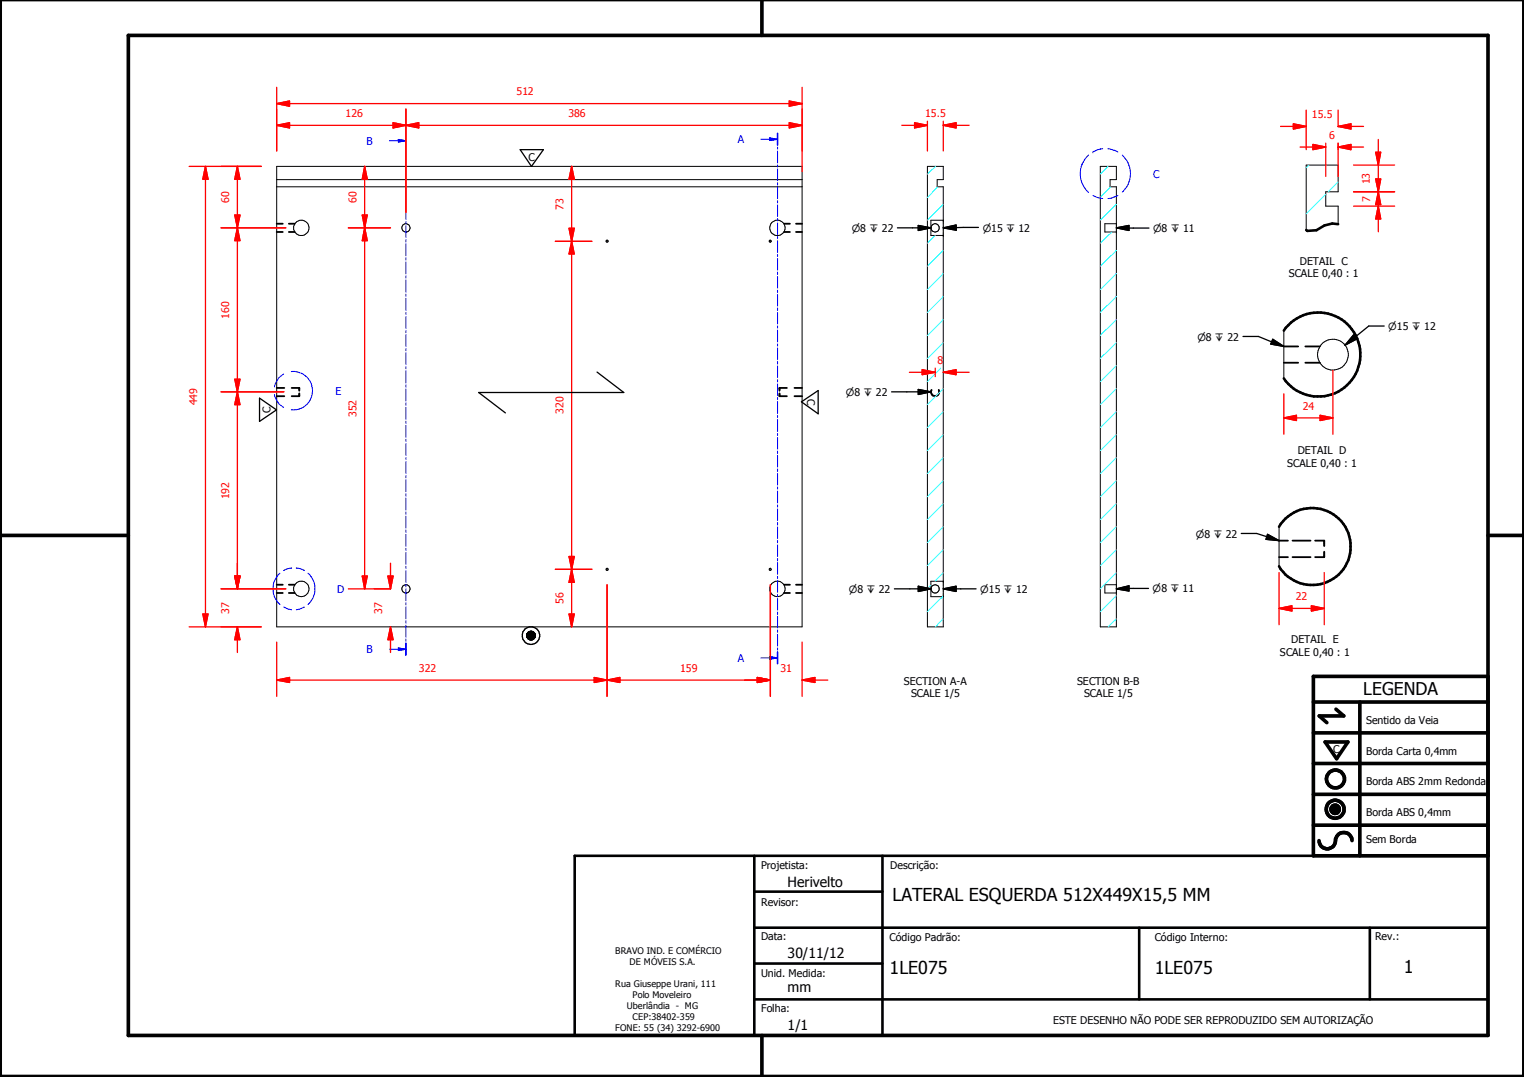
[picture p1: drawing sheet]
<svg xmlns="http://www.w3.org/2000/svg" width="297mm" height="210mm" viewBox="0 0 297 210" stroke-linecap="round" stroke-linejoin="round" font-family="sans-serif">
<g fill="none" stroke="#000" stroke-width=".19">
<path d="M53.9 36.4h102.4M53.9 35h102.4M53.9 32.4h102.4v89.8h-102.4zM180.8 32.4h3.1v2.6h-1.2v1.4h1.2v85.8h-3.1zM214.5 32.4h3.1v2.6h-1.2v1.4h1.2v85.8h-3.1zM118.2 46.8h.2v.4l-.3-.1zM150 46.8l.3 .1-.1 .3-.3-.1zM183.9 42.9h.1M183.9 45.9h.1M183.9 42.9h-2.5v3h2.5M217.6 45.2h.1M217.6 43.6h-2.3v1.6h2.3"/>
<path d="M260.8 43.7v-3.5h-2.4v-2.8h2.4v-5.2h-6.2v12.6M250.2 64.4v9.3M118.2 110.8h.2v.3h-.3zM150 110.8l.3 .1v.2h-.4zM150.2 111.1v.1M183.9 113.3h.1M183.9 113.3h-2.5v3h2.5M217.6 114h-2.3v1.6h2.3M249.3 102.7v7.7M102.7 123.7v.3zM102.7 123.8v.2zM102.7 123.5l.1-.1-.1 .8z"/>
<path d="M102.7 123.5v.7zM102.7 123.5v.6zM102.7 123.6v.5zM102.7 123.6v.4zM102.8 123.4v.9zM102.8 123.4v1zM102.9 123.3v1.2zM102.9 123.2v1.3zM103 123.2v1.3zM103.1 123.1v1.5zM103.2 123.1v1.5zM103.2 123.1h.1l-.1 1.6z"/>
<path d="M103.2 123.1v1.6zM103.3 123.1v1.6zM103.3 123.1v1.6h-.1zM103.4 123v1.7zM103.4 123l-.1 1.7zM103.5 123v1.7zM103.5 123l-.1 1.7zM103.6 123l-.1 1.7zM103.6 123v1.7zM103.7 123.1l-.1 1.6zM103.7 123.1v1.6zM103.8 123.1l-.1 1.6z"/>
<path d="M103.8 123.1v1.6zM103.8 123.1v1.5zM103.9 123.1l-.1 1.5zM103.9 123.1v1.5zM104 123.2l-.1 1.4zM104 123.2v1.3zM104.1 123.2l-.1 1.3zM104.1 123.2v1.3zM104.1 123.3v1.2zM104.2 123.4l-.1 1.1zM104.2 123.4v1zM104.2 123.4v.9z"/>
<path d="M104.3 123.5l-.1 .8zM104.3 123.5v.7zM104.3 123.6v.6zM104.3 123.6v.5zM104.3 123.7v.4zM104.3 123.7v.3zM104.3 123.8v.2zM259.4 157.6l1.6 .1zM259.4 157.7l1.6 .1zM259.4 157.8l1.6 .1zM259.4 157.9h1.6v.1zM259.4 157.9l1.6 .1h-1.5z"/>
<path d="M259.4 157.6h1.6zM259.5 158h1.5zM259.5 158l1.4 .1zM259.5 157.5l1.5 .1zM259.5 158.1h1.4zM259.5 157.4l1.5 .1zM259.5 158.1l1.4 .1zM259.5 157.3l1.4 .1zM259.6 158.2h1.3zM259.6 158.2h1.2zM259.6 157.2l1.3 .1zM259.6 158.2l1.2 .1z"/>
<path d="M259.6 157.2h1.3zM259.7 158.3h1.1zM259.7 158.3l1 .1zM259.7 157.1l1.1 .1zM259.7 157.1h1.1zM259.8 158.4h.9zM259.8 158.4h.8zM259.8 157.1h1zM259.8 157.1h.9zM259.8 158.4l.8 .1zM259.8 157l.9 .1zM259.8 157h.8z"/>
<path d="M259.9 158.5h.7zM259.9 158.5h.6zM259.9 157h.7zM260 158.5h.5zM260 158.5h.4zM260 157h.6zM260.1 158.5h.3zM260.1 158.5h.2zM260.1 156.9l.4 .1zM260.1 156.9h.3zM260.1 156.9h.2z"/>
<circle cx="58.7" cy="44.4" r="1.51"/>
<circle cx="79.1" cy="44.4" r=".8"/>
<circle cx="151.5" cy="44.4" r="1.5"/>
<circle cx="182.3" cy="44.4" r=".81"/>
<circle cx="259.8" cy="69.1" r="2.99"/>
<circle cx="58.7" cy="114.8" r="1.51"/>
<circle cx="79.1" cy="114.8" r=".81"/>
<circle cx="151.5" cy="114.8" r="1.51"/>
<circle cx="182.3" cy="114.8" r=".81"/>
</g>
<g fill="none" stroke="#000" stroke-width=".35">
<path d="M53.9 45.2h1.2M53.9 43.6h1.2M56.3 45.2h1.1M56.3 43.6h1.1M152.8 45.2h1.2M152.8 43.6h1.2M155.1 45.2h1.2M155.1 43.6h1.2M53.9 77.2h1.5M53.9 75.6h1.5M56.9 75.6h1.4v.6M58.3 76.7v.5h-1.4"/>
<path d="M151.9 76.7v.5h1.5M153.4 75.6h-1.5v.6M154.9 77.2h1.4M154.9 75.6h1.4M181.6 76a.81 .81 0 0 0 .7 1.2 .81 .81 0 0 0 .7-1.2M250.2 70.7h2.8M250.2 67.5h2.8M254.4 70.7h2.9M254.4 67.5h2.9M53.9 115.6h1.2M53.9 114h1.2M56.3 115.6h1.1"/>
<path d="M56.3 114h1.1M152.8 115.6h1.2M152.8 114h1.2M155.1 115.6h1.2M155.1 114h1.2M249.3 108.6h1.7M249.3 105.4h1.7M251.9 108.6h3.5M251.9 105.4h3.5M256.3 105.4h1.8v1M258.1 107.5v1.1h-1.8"/>
</g>
<path d="M260.8 43.7l-1.1-.1-1.6 .3-1.5 1-1.8 .1-.2-.2M250.2 64.4a8.2 8.2 0 0 1 12.2-1.4 8.2 8.2 0 0 1 0 12.2 8.2 8.2 0 0 1-12.2-1.5M249.3 102.7a7.5 7.5 0 0 1 11.3-1.9 7.5 7.5 0 0 1 0 11.4 7.5 7.5 0 0 1-11.3-1.8M112 166.8h178v35h-178zM147 173.8h25M147 166.8v35M172 166.8v35M147 194.8h143M147 180.8h143M147 187.8h25M222 180.8v14M267 180.8v14" fill="none" stroke="#000" stroke-width=".51"/>
<g fill="#000">
<path d="M102.7 123.6v.4zM102.7 123.7v.3zM102.7 123.8v.2zM102.7 123.5l.1-.1-.1 .8zM102.7 123.5v.7zM102.7 123.5v.6zM102.7 123.6v.5zM102.8 123.4v.9zM102.8 123.4v1zM102.9 123.2v1.3zM102.9 123.3v1.2zM103 123.2v1.3z"/>
<path d="M103.1 123.1v1.5zM103.2 123.1v1.5zM103.2 123.1h.1l-.1 1.6zM103.2 123.1v1.6zM103.3 123.1v1.6zM103.3 123.1v1.6h-.1zM103.4 123v1.7zM103.4 123l-.1 1.7zM103.5 123v1.7zM103.5 123l-.1 1.7zM103.6 123l-.1 1.7zM103.6 123v1.7z"/>
<path d="M103.7 123.1l-.1 1.6zM103.7 123.1v1.6zM103.8 123.1l-.1 1.6zM103.8 123.1v1.6zM103.8 123.1v1.5zM103.9 123.1l-.1 1.5zM103.9 123.1v1.5zM104 123.2l-.1 1.4zM104 123.2v1.3zM104.1 123.2l-.1 1.3zM104.1 123.2v1.3zM104.1 123.3v1.2z"/>
<path d="M104.2 123.4l-.1 1.1zM104.2 123.4v1zM104.2 123.4v.9zM104.3 123.5l-.1 .8zM104.3 123.5v.7zM104.3 123.6v.6zM104.3 123.6v.5zM104.3 123.7v.4zM104.3 123.7v.3zM104.3 123.8v.2zM259.4 157.6h1.6zM259.5 157.5l1.5 .1z"/>
<path d="M259.5 157.4l1.5 .1zM259.5 157.3l1.4 .1zM259.6 157.2l1.3 .1zM259.6 157.2h1.3zM259.7 157.1l1.1 .1zM259.7 157.1h1.1zM259.8 157.1h1zM259.8 157.1h.9zM259.8 157l.9 .1zM259.8 157h.8zM259.9 157h.7zM260 157h.6z"/>
<path d="M260.1 156.9l.4 .1zM260.1 156.9h.3zM260.1 156.9h.2zM260.1 158.5h.2zM260 158.5h.4zM260.1 158.5h.3zM259.9 158.5h.6zM260 158.5h.5zM259.8 158.4l.8 .1zM259.9 158.5h.7zM259.8 158.4h.8zM259.7 158.3l1 .1z"/>
<path d="M259.8 158.4h.9zM259.6 158.2l1.2 .1zM259.7 158.3h1.1zM259.6 158.2h1.2zM259.5 158.1l1.4 .1zM259.6 158.2h1.3zM259.5 158l1.4 .1zM259.5 158.1h1.4zM259.4 157.9l1.6 .1h-1.5zM259.5 158h1.5zM259.4 157.6l1.6 .1zM259.4 157.7l1.6 .1z"/>
<path d="M259.4 157.8l1.6 .1zM259.4 157.9h1.6v.1z"/>
</g>
<g fill="none" stroke="#000" stroke-width=".71">
<path d="M148.5 0v6.9M297 -.1v209.9h-297v-209.9M25 6.9h265v194.9h-265zM0 104.4h25M290 104.4h7M256 136.8h34M260.4 138.2l1.5 1.3h-4.8l1.5 1.3M265 136.8v30M290 131.8h-34v35h34M256 154.8h34M256 148.8h34M256 142.8h34"/>
<path d="M258.3 144.6h4.4l-2.2 3.3zM256 160.8h34M257.1 163.8a1.62 1.62 0 0 0 1.8 1.6 1.62 1.62 0 0 0 1.4-1.9 1.63 1.63 0 0 1 1.7-1.2 1.63 1.63 0 0 1 1.5 1.5M148.5 201.8v8"/>
<circle cx="260.2" cy="157.7" r="1.76"/>
<circle cx="260.2" cy="157.7" r=".82"/>
<circle cx="260.3" cy="151.8" r="1.76"/>
</g>
<g fill="none" stroke="#00f" stroke-width=".19">
<path d="M150 27.1h1.5M151.5 26v2.3M151.5 28.7v.4M151.5 29.5v2.2M151.5 32.1v.5M151.5 32.9v2.3M151.5 35.6v.5M151.5 36.4v2.3M151.5 39.1v.4M151.5 39.9v2.3M151.5 42.6v.5M151.5 43.4v2.3"/>
<path d="M151.5 46.1v.4M151.5 46.9v2.3M151.5 49.6v.4M151.5 50.4v2.3M151.5 53v.5M151.5 53.9v2.3M151.5 56.6v.4M151.5 57.4v2.2M151.5 60v.5M151.5 60.9v2.2M151.5 63.5v.5M151.5 64.3v2.3"/>
<path d="M151.5 67v.4M151.5 67.8v2.3M151.5 70.5v.5M151.5 71.3v2.3M151.5 74v.4M151.5 74.8v2.3M151.5 77.5v.4M151.5 78.3v2.3M151.5 80.9v.5M151.5 81.8v2.3M151.5 84.5v.4M151.5 85.3v2.2"/>
<path d="M151.5 87.9v.5M151.5 88.7v2.3M151.5 91.4v.5M151.5 92.2v2.3M151.5 94.9v.4M151.5 95.7v2.3M151.5 98.4v.4M151.5 99.2v2.3M151.5 101.9v.4M151.5 102.7v2.3M151.5 105.4v.4M151.5 106.2v2.3"/>
<path d="M151.5 108.8v.5M151.5 109.6v2.3M151.5 112.3v.5M151.5 113.2v2.2M151.5 115.8v.4M151.5 116.6v2.3M151.5 119.3v.5M151.5 120.1v2.3M151.5 122.8v.4M151.5 123.6v2.3M151.5 126.3v.4M151.5 127.1v2.3"/>
</g>
<path d="M151.5 26v2.3M151.5 127.1v2.3" fill="none" stroke="#00f" stroke-width=".3"/>
<path d="M150 26.9l1.5 .2-1.5 .3z" fill="#00f"/>
<path d="M148.3 27.1h1.7M150 26.9l1.5 .2-1.5 .3zM150 128.2h1.5" fill="none" stroke="#00f" stroke-width=".19"/>
<path d="M150 128l1.5 .2-1.5 .3z" fill="#00f"/>
<g fill="none" stroke="#00f" stroke-width=".19">
<path d="M77.6 27.4h1.5M79.1 26.3v2.3M79.1 29v.5M79.1 29.8v2.4M79.1 32.5v.5M79.1 33.4v2.3M79.1 36.1v.4M79.1 36.9v2.3M79.1 39.6v.4M79.1 40.4v2.4M79.1 43.2v.4M79.1 44v2.3"/>
<path d="M79.1 46.7v.5M79.1 47.5v2.4M79.1 50.2v.5M79.1 51.1v2.3M79.1 53.8v.4M79.1 54.6v2.3M79.1 57.3v.4M79.1 58.1v2.4M79.1 60.9v.4M79.1 61.7v2.3M79.1 64.4v.5M79.1 65.2v2.4"/>
<path d="M79.1 67.9v.5M79.1 68.7v2.4M79.1 71.5v.4M79.1 72.3v2.3M79.1 75v.4M79.1 75.8v2.3M79.1 78.5v.5M79.1 79.4v2.3M79.1 82.1v.4M79.1 82.9v2.3M79.1 85.6v.5M79.1 86.4v2.4"/>
<path d="M79.1 89.2v.4M79.1 90v2.3M79.1 92.7v.4M79.1 93.5v2.3M79.1 96.2v.5M79.1 97.1v2.3M79.1 99.8v.4M79.1 100.6v2.3M79.1 103.3v.5M79.1 104.1v2.4M79.1 106.8v.5M79.1 107.7v2.3"/>
<path d="M79.1 110.4v.4M79.1 111.2v2.3M79.1 113.9v.5M79.1 114.8v2.3M79.1 117.5v.4M79.1 118.3v2.3M79.1 121v.5M79.1 121.8v2.4M79.1 124.5v.5M79.1 125.3v2.4M148.3 128.2h1.7M150 128l1.5 .2-1.5 .3z"/>
</g>
<g fill="none" stroke="#0ff" stroke-width=".19">
<path d="M182.3 32.4l-1.5 1.6M182.8 36.4l-2 2.1M183.9 39.8l-3.1 3.1M182.3 45.9l-1.5 1.5M183.9 57.8l-3.1 3.1M183.9 53.3l-3.1 3.1M183.9 48.8l-3.1 3.1M181.9 68.7l-1.1 1.1M183.3 71.8l-2.5 2.6M183.9 75.7l-3.1 3.1M183.9 62.3l-3.1 3.1M183.9 66.8l-1.9 1.8"/>
<path d="M183.9 98.2l-3.1 3.1M183.9 93.7l-3.1 3.1M183.9 89.2l-3.1 3.1M183.9 84.7l-3.1 3.1M183.9 80.2l-3.1 3.1M181.4 114l-.6 .8M183.7 116.3l-2.9 2.9M183.9 111.6l-1.7 1.7M183.9 107.1l-3.1 3.1M183.9 102.7l-3.1 3M183.9 120.6l-1.6 1.6"/>
</g>
<path d="M79.1 26.3v2.3M79.1 125.3v2.4" fill="none" stroke="#00f" stroke-width=".3"/>
<path d="M77.6 27.2l1.5 .2-1.5 .3z" fill="#00f"/>
<path d="M75.9 27.4h1.7M77.6 27.2l1.5 .2-1.5 .3zM77.6 126.5h1.5" fill="none" stroke="#00f" stroke-width=".19"/>
<path d="M77.6 126.3l1.5 .2-1.5 .3z" fill="#00f"/>
<g fill="none" stroke="#00f" stroke-width=".19">
<path d="M212.2 30.2a4.9 4.9 0 0 0 0 7.3M213 29.6h.1M213 38.1l1 .4 .9 .2M214.9 29l-.9 .2-1 .4M215.9 29l1.3 .3 .7 .3M217.9 38.1l-1.3 .5-.7 .1M218.7 30.2a4.9 4.9 0 0 1 0 7.3M53.5 76.9v.2a4.1 4.1 0 0 0 1.8 2.3M55.3 72.9a3.7 3.7 0 0 0-1.8 2.5M56.8 72.4a3.7 3.7 0 0 1 4.1 3.8 3.7 3.7 0 0 1-4.1 3.7M54.6 111.7a4.1 4.1 0 0 0 0 6.1M55.3 118.3l1.6 .5"/>
<path d="M56.9 110.7l-1.1 .2-.5 .3M57.7 110.7l1.1 .2 .5 .3M59.3 118.3l-1.6 .5M60 111.7a4 4 0 0 1 0 6.1M75.9 126.5h1.7M77.6 126.3l1.5 .2-1.5 .3z"/>
</g>
<g fill="none" stroke="#0ff" stroke-width=".19">
<path d="M216 32.4l-1.5 1.6M216.5 36.4l-2 2.1M217.6 39.8l-3.1 3.1M255.1 32.2l-.5 .5M258.4 37.9l-3.8 3.8M260.8 35.5l-1.9 1.9M216.7 45.2l-2.2 2.2M217.6 57.8l-3.1 3.1M217.6 53.3l-3.1 3.1M217.6 48.8l-3.1 3.1M217.6 75.7l-3.1 3.1M217.6 71.2l-3.1 3.2"/>
<path d="M217.6 66.8l-3.1 3M217.6 62.3l-3.1 3.1M217.6 98.2l-3.1 3.1M217.6 93.7l-3.1 3.1M217.6 89.2l-3.1 3.1M217.6 84.7l-3.1 3.1M217.6 80.2l-3.1 3.1M217.6 116.1l-3.1 3.1M217.6 111.6l-3.1 3.2M217.6 107.1l-3.1 3.1M217.6 102.7l-3.1 3M217.6 120.6l-1.6 1.6"/>
</g>
<path d="M174.9 44.4h6.5M179 43.9l2.4 .5-2.4 .5zM183.9 44.4l2.4-.5 .1 1zM190.7 44.3l-6.8 .1M173.8 76.4h7.6M179 75.9l2.4 .5-2.4 .5zM174.3 114.8h7.1M179 114.3l2.4 .5-2.4 .5zM183.9 114.8l2.4-.5v1zM183.9 114.8h6.3" fill="none" stroke="#000" stroke-width=".25"/>
<path d="M179 43.9l2.4 .5-2.4 .5zM183.9 44.4l2.4-.5 .1 1zM179 75.9l2.4 .5-2.4 .5zM179 114.3l2.4 .5-2.4 .5zM183.9 114.8l2.4-.5v1z" fill="#000"/>
<path d="M179.7 72.6h2.6" fill="none" stroke="#f00" stroke-width=".25"/>
<path d="M179.7 72.1l2.6 .5-2.6 .4z" fill="#f00"/>
<path d="M179.7 72.1l2.6 .5-2.6 .4zM183.9 72.6h2.4" fill="none" stroke="#f00" stroke-width=".25"/>
<path d="M183.9 72.6l2.4-.5v.9z" fill="#f00"/>
<path d="M183.9 24.4h2.4M177.2 72.6h2.5M182.3 71.8v1.6M183.9 72.6l2.4-.5v.9zM186.3 72.6h2.6" fill="none" stroke="#f00" stroke-width=".25"/>
<path d="M217.6 44.4l2.4-.5v1zM217.6 44.4h6.3M217.6 114.8l2.4-.6v1zM223.9 114.7l-6.3 .1" fill="none" stroke="#000" stroke-width=".25"/>
<path d="M217.6 44.4l2.4-.5v1zM217.6 114.8l2.4-.6v1z" fill="#000"/>
<path d="M183.9 24.4l2.4-.5v1z" fill="#f00"/>
<path d="M178.3 24.4h2.5M183.9 24.4l2.4-.5v1z" fill="none" stroke="#f00" stroke-width=".25"/>
<path d="M178.3 23.9l2.5 .5-2.5 .5z" fill="#f00"/>
<path d="M175.8 24.4h2.5M178.3 23.9l2.5 .5-2.5 .5zM180.8 23.6v5.8M183.9 23.6v5.8M186.3 24.4h2.6M260.8 24.6h2.5" fill="none" stroke="#f00" stroke-width=".25"/>
<path d="M260.8 24.6l2.5-.5v1z" fill="#f00"/>
<path d="M252.1 24.6h2.5M260.8 24.6l2.5-.5v1z" fill="none" stroke="#f00" stroke-width=".25"/>
<path d="M252.1 24.1l2.5 .5-2.5 .5z" fill="#f00"/>
<path d="M249.6 24.6h2.5M252.1 24.1l2.5 .5-2.5 .5zM254.6 21.5v7.7M255.9 28.7h2.5M260.8 21.5v3.2M260.8 27.9v1.3M263.3 24.6h2.5" fill="none" stroke="#f00" stroke-width=".25"/>
<path d="M255.9 28.2l2.5 .5-2.5 .5z" fill="#f00"/>
<path d="M255.9 28.2l2.5 .5-2.5 .5zM260.8 28.7h2.5" fill="none" stroke="#f00" stroke-width=".25"/>
<path d="M260.8 28.7l2.5-.5v1z" fill="#f00"/>
<path d="M253.4 28.7h2.5M258.4 27.9v6.5M260.8 28.7l2.5-.5v1zM260.8 27.9v6.5M263.3 28.7h2.5M268.6 37.4v2.5" fill="none" stroke="#f00" stroke-width=".25"/>
<path d="M268.6 37.4l.5 2.5h-1z" fill="#f00"/>
<path d="M268.6 37.4l.5 2.5h-1zM268.6 29.7v2.5" fill="none" stroke="#f00" stroke-width=".25"/>
<path d="M268.1 29.7h1l-.5 2.5z" fill="#f00"/>
<path d="M263.8 32.2h8M263.8 37.4h8M268.1 29.7h1l-.5 2.5zM268.6 27.2v2.5M268.6 34.9v2.5M268.6 39.9v2.5" fill="none" stroke="#f00" stroke-width=".25"/>
<path d="M268.1 34.9h1l-.5 2.5z" fill="#f00"/>
<path d="M268.1 34.9h1l-.5 2.5zM268.6 40.2v2.5" fill="none" stroke="#f00" stroke-width=".25"/>
<path d="M268.6 40.2l.5 2.5h-1z" fill="#f00"/>
<path d="M53.9 24.4h2.5M263.8 37.4h8M268.6 32.4v2.5M263.8 40.2h8M268.6 40.2l.5 2.5h-1zM268.6 42.7v2.5" fill="none" stroke="#f00" stroke-width=".25"/>
<path d="M53.9 24.4l2.5-.5v1z" fill="#f00"/>
<path d="M53.9 24.4l2.5-.5v1zM76.6 24.4h2.5" fill="none" stroke="#f00" stroke-width=".25"/>
<path d="M76.6 23.9l2.5 .5-2.5 .5z" fill="#f00"/>
<path d="M53.9 21.3v8.1M56.4 24.4h20.2M76.6 23.9l2.5 .5-2.5 .5zM79.1 24.4h2.5M79.1 21.3v20.1" fill="none" stroke="#f00" stroke-width=".25"/>
<path d="M79.1 24.4l2.5-.5v1z" fill="#f00"/>
<path d="M79.1 24.4l2.5-.5v1zM153.8 24.4h2.5" fill="none" stroke="#f00" stroke-width=".25"/>
<path d="M153.8 23.9l2.5 .5-2.5 .5z" fill="#f00"/>
<path d="M53.9 20.2h2.5M79.1 21.3v20.1M81.6 24.4h72.2M153.8 23.9l2.5 .5-2.5 .5zM156.3 21.3v12.1" fill="none" stroke="#f00" stroke-width=".25"/>
<path d="M53.9 20.2l2.5-.5v1z" fill="#f00"/>
<path d="M53.9 20.2l2.5-.5v1zM153.8 20.2h2.5" fill="none" stroke="#f00" stroke-width=".25"/>
<path d="M153.8 19.7l2.5 .5-2.5 .5z" fill="#f00"/>
<path d="M53.9 17v12.4M153.8 19.7l2.5 .5-2.5 .5zM156.3 17v12.4M56.4 20.2h97.4M53.9 132.5h2.5" fill="none" stroke="#f00" stroke-width=".25"/>
<path d="M53.9 132.5l2.5-.5v1z" fill="#f00"/>
<path d="M53.9 132.5l2.5-.5v1zM115.8 132.5h2.5" fill="none" stroke="#f00" stroke-width=".25"/>
<path d="M115.8 132l2.5 .5-2.5 .5z" fill="#f00"/>
<path d="M118.3 114v21.7M53.9 125.1v10.6M56.4 132.5h59.4M115.8 132l2.5 .5-2.5 .5zM118.3 132.5h2.5" fill="none" stroke="#f00" stroke-width=".25"/>
<path d="M118.3 132.5l2.5-.5v1z" fill="#f00"/>
<path d="M118.3 132.5l2.5-.5v1zM147.6 132.5h2.6" fill="none" stroke="#f00" stroke-width=".25"/>
<path d="M147.6 132l2.6 .5-2.6 .5z" fill="#f00"/>
<path d="M118.3 114v21.7M150.2 114v21.7M120.8 132.5h29.4M147.6 132l2.6 .5-2.6 .5z" fill="none" stroke="#f00" stroke-width=".25"/>
<path d="M147.6 132l2.6 .5-2.6 .5z" fill="#f00"/>
<path d="M147.6 132l2.6 .5-2.6 .5zM156.3 132.5h2.5" fill="none" stroke="#f00" stroke-width=".25"/>
<path d="M156.3 132.5l2.5-.5v1z" fill="#f00"/>
<path d="M46.3 32.4v2.5M150.2 114v21.7M145.1 132.5h2.5M156.3 132.5l2.5-.5v1zM156.3 125.1v10.6M158.8 132.5h2.5" fill="none" stroke="#f00" stroke-width=".25"/>
<path d="M46.3 32.4l.5 2.5h-1z" fill="#f00"/>
<path d="M46.3 32.4l.5 2.5h-1zM46.3 41.9v2.5" fill="none" stroke="#f00" stroke-width=".25"/>
<path d="M45.8 41.9h1l-.5 2.5z" fill="#f00"/>
<path d="M43.1 32.4h7.8M46.3 34.9v7M43.1 44.4h12.6M45.8 41.9h1l-.5 2.5zM46.3 44.4v2.5" fill="none" stroke="#f00" stroke-width=".25"/>
<path d="M46.3 44.4l.5 2.5h-1z" fill="#f00"/>
<path d="M46.3 44.4l.5 2.5h-1zM46.3 73.9v2.5" fill="none" stroke="#f00" stroke-width=".25"/>
<path d="M45.8 73.9h1l-.5 2.5z" fill="#f00"/>
<path d="M43.1 44.4h12.6M46.3 46.9v27M43.1 76.4h12.2M45.8 73.9h1l-.5 2.5zM46.3 112.3v2.5" fill="none" stroke="#f00" stroke-width=".25"/>
<path d="M45.8 112.3h1l-.5 2.5z" fill="#f00"/>
<path d="M46.3 76.4v2.5M45.8 112.3h1l-.5 2.5z" fill="none" stroke="#f00" stroke-width=".25"/>
<path d="M46.3 76.4l.5 2.5h-1z" fill="#f00"/>
<path d="M43.1 76.4h12.2M46.3 76.4l.5 2.5h-1zM46.3 78.9v33.4M43.1 114.8h12.6M46.3 122.2v2.5" fill="none" stroke="#f00" stroke-width=".25"/>
<path d="M46.3 122.2l.5 2.5h-1z" fill="#f00"/>
<path d="M46.3 112.3v2.5M46.3 122.2l.5 2.5h-1z" fill="none" stroke="#f00" stroke-width=".25"/>
<path d="M45.8 112.3h1l-.5 2.5z" fill="#f00"/>
<path d="M40 32.4v2.5M43.1 114.8h12.6M45.8 112.3h1l-.5 2.5zM46.3 109.8v2.5M43.1 122.2h7.8M46.3 124.7v2.5" fill="none" stroke="#f00" stroke-width=".25"/>
<path d="M40 32.4l.6 2.5h-1.1z" fill="#f00"/>
<path d="M40 32.4l.6 2.5h-1.1zM40 119.7v2.5" fill="none" stroke="#f00" stroke-width=".25"/>
<path d="M39.5 119.7h1.1l-.6 2.5z" fill="#f00"/>
<path d="M36.9 32.4h14M40 34.9v84.8M39.5 119.7h1.1l-.6 2.5zM36.9 122.2h14M76.1 122.2v2.5" fill="none" stroke="#f00" stroke-width=".25"/>
<path d="M76.1 122.2l.5 2.5h-1z" fill="#f00"/>
<path d="M76.1 112.3v2.5M76.1 122.2l.5 2.5h-1z" fill="none" stroke="#f00" stroke-width=".25"/>
<path d="M75.6 112.3h1l-.5 2.5z" fill="#f00"/>
<path d="M71.1 112.3v2.5M72.9 114.8h3.2M75.6 112.3h1l-.5 2.5zM76.1 109.8v2.5M76.1 124.7v2.5" fill="none" stroke="#f00" stroke-width=".25"/>
<path d="M70.6 112.3h1l-.5 2.5z" fill="#f00"/>
<path d="M71.1 44.4v2.5M70.6 112.3h1l-.5 2.5z" fill="none" stroke="#f00" stroke-width=".25"/>
<path d="M71.1 44.4l.5 2.5h-1z" fill="#f00"/>
<path d="M67.9 44.4h8.2M71.1 44.4l.5 2.5h-1zM71.1 41.9v2.5M71.1 46.9v65.4M67.9 114.8h8.2" fill="none" stroke="#f00" stroke-width=".25"/>
<path d="M70.6 41.9h1l-.5 2.5z" fill="#f00"/>
<path d="M71.1 32.4v2.5M70.6 41.9h1l-.5 2.5z" fill="none" stroke="#f00" stroke-width=".25"/>
<path d="M71.1 32.4l.5 2.5h-1z" fill="#f00"/>
<path d="M71.1 32.4l.5 2.5h-1zM71.1 34.9v7M67.9 44.4h8.2M111.4 119.7v2.5" fill="none" stroke="#f00" stroke-width=".25"/>
<path d="M110.9 119.7h1l-.5 2.5z" fill="#f00"/>
<path d="M110.9 119.7h1l-.5 2.5zM111.4 111v2.5" fill="none" stroke="#f00" stroke-width=".25"/>
<path d="M111.4 111l.5 2.5h-1z" fill="#f00"/>
<path d="M108.2 111h7.2M111.4 111l.5 2.5h-1zM111.4 108.5v2.5M111.4 113.5v6.2" fill="none" stroke="#f00" stroke-width=".25"/>
<path d="M110.9 108.5h1l-.5 2.5z" fill="#f00"/>
<path d="M111.4 47v2.5M110.9 108.5h1l-.5 2.5z" fill="none" stroke="#f00" stroke-width=".25"/>
<path d="M111.4 47l.5 2.5h-1z" fill="#f00"/>
<path d="M108.2 47h7.2M111.4 47l.5 2.5h-1zM111.4 44.5v2.5M111.4 49.5v59M108.2 111h7.2" fill="none" stroke="#f00" stroke-width=".25"/>
<path d="M110.9 44.5h1l-.5 2.5z" fill="#f00"/>
<path d="M111.4 32.4v2.5M110.9 44.5h1l-.5 2.5z" fill="none" stroke="#f00" stroke-width=".25"/>
<path d="M111.4 32.4l.5 2.5h-1z" fill="#f00"/>
<path d="M111.4 32.4l.5 2.5h-1zM111.4 34.9v9.6M108.2 47h7.2M250.2 81.4h2.5" fill="none" stroke="#f00" stroke-width=".25"/>
<g fill="none" stroke="#000" stroke-width=".25">
<path d="M101.4 29.2h4.5l-2.3 3.2zM50.6 77.6l3.3 2.3-3.3 2.2zM116.4 72.5l5.2 4h-28.3l5.2 4M156.2 78.3l3.3-2.2v4.5zM242.3 65.6h3l4.9 1.9M248.1 66.1l2.1 1.4-2.5-.4zM263.8 65.3l.6 .8-2.2 1.2zM269.8 63.5h-3l-4.6 3.8M241.9 104h3l4.4 1.4M247.1 104.1l2.2 1.3-2.5-.3z"/>
<circle cx="103.5" cy="123.9" r=".85"/>
<circle cx="103.5" cy="123.9" r="1.71"/>
</g>
<path d="M248.1 66.1l2.1 1.4-2.5-.4zM263.8 65.3l.6 .8-2.2 1.2zM247.1 104.1l2.2 1.3-2.5-.3z" fill="#000"/>
<path d="M250.2 81.4l2.5-.5v1.1z" fill="#f00"/>
<path d="M250.2 81.4l2.5-.5v1.1zM257.3 81.4h2.5" fill="none" stroke="#f00" stroke-width=".25"/>
<path d="M257.3 80.9l2.5 .5-2.5 .6z" fill="#f00"/>
<path d="M250.2 76.8v7.8M259.8 72.1v12.5M252.7 81.4h4.6M257.3 80.9l2.5 .5-2.5 .6zM255.6 118.6h2.5" fill="none" stroke="#f00" stroke-width=".25"/>
<path d="M255.6 118.1l2.5 .5-2.5 .5z" fill="#f00"/>
<path d="M249.3 118.6h2.5M255.6 118.1l2.5 .5-2.5 .5z" fill="none" stroke="#f00" stroke-width=".25"/>
<path d="M249.3 118.6l2.5-.5v1z" fill="#f00"/>
<path d="M249.3 118.6l2.5-.5v1zM249.3 111.6v10.2M251.8 118.6h3.8M258.1 111.6v10.2" fill="none" stroke="#f00" stroke-width=".25"/>
<g font-size="3.5">
<text x="173.9" y="175.7">LATERAL ESQUERDA 512X449X15,5 MM</text>
<text x="173.4" y="189.7">1LE075</text>
<text x="225.1" y="189.7">1LE075</text>
<text x="273.6" y="189.7">1</text>
</g>
<text font-size="3.4" x="265.7" y="135.4">LEGENDA</text>
<g font-size="2.7">
<text x="153.5" y="172.8">Herivelto</text>
<text x="153.5" y="186.6">30/11/12</text>
<text x="153.5" y="193.4">mm</text>
<text x="153.5" y="200.8">1/1</text>
</g>
<g font-size="2.1" fill="#f00">
<text x="67.3" y="22.8">126</text>
<text x="100.7" y="18.6">512</text>
<text x="110.8" y="22.8">386</text>
<text x="180.3" y="22.8">15.5</text>
<text x="255.7" y="23.1">15.5</text>
<text x="259" y="27.1">6</text>
<text x="267" y="35.9" transform="rotate(-90 267 35.9)">13</text>
<text x="44.7" y="39.6" transform="rotate(-90 44.7 39.6)">60</text>
<text x="69.5" y="39.5" transform="rotate(-90 69.5 39.5)">60</text>
<text x="109.8" y="40.9" transform="rotate(-90 109.8 40.9)">73</text>
<text x="267" y="39.4" transform="rotate(-90 267 39.4)">7</text>
<text x="44.7" y="62.1" transform="rotate(-90 44.7 62.1)">160</text>
<text x="182.7" y="71">8</text>
<text x="38.4" y="79" transform="rotate(-90 38.4 79)">449</text>
<text x="69.5" y="81.3" transform="rotate(-90 69.5 81.3)">352</text>
<text x="109.8" y="80.7" transform="rotate(-90 109.8 80.7)">320</text>
<text x="253.9" y="79.9">24</text>
<text x="44.7" y="97.3" transform="rotate(-90 44.7 97.3)">192</text>
<text x="44.7" y="119.6" transform="rotate(-90 44.7 119.6)">37</text>
<text x="74.5" y="119.6" transform="rotate(-90 74.5 119.6)">37</text>
<text x="109.8" y="117.7" transform="rotate(-90 109.8 117.7)">56</text>
<text x="252.6" y="117">22</text>
<text x="81.7" y="130.9">322</text>
<text x="132.6" y="130.9">159</text>
<text x="152.1" y="130.9">31</text>
</g>
<g font-size="2.1" fill="#00f">
<text x="71.5" y="28.2">B</text>
<text x="143.8" y="27.9">A</text>
<text x="224.7" y="34.6">C</text>
<text x="65.4" y="77">E</text>
<text x="65.7" y="115.5">D</text>
<text x="71.5" y="127.3">B</text>
<text x="143.8" y="129">A</text>
</g>
<g font-size="2.1">
<text x="103" y="31.4">C</text>
<text x="253.4" y="51.6">DETAIL C</text>
<text x="251.2" y="54.1">SCALE 0,40 : 1</text>
<text x="157.3" y="77.7" transform="rotate(90 157.3 77.7)">C</text>
<text x="52.7" y="80.6" transform="rotate(-90 52.7 80.6)">C</text>
<text x="252.9" y="88.6">DETAIL D</text>
<text x="250.9" y="91">SCALE 0,40 : 1</text>
<text x="251.7" y="125.3">DETAIL E</text>
<text x="249.5" y="127.8">SCALE 0,40 : 1</text>
<text x="176.2" y="133.4">SECTION A-A</text>
<text x="177.6" y="135.9">SCALE 1/5</text>
<text x="209.9" y="133.4">SECTION B-B</text>
<text x="211.3" y="135.9">SCALE 1/5</text>
<text x="266.3" y="141.1">Sentido da Veia</text>
<text x="259.8" y="146.7">C</text>
<text x="266.3" y="147.2">Borda Carta 0,4mm</text>
<text x="266.3" y="153.1">Borda ABS 2mm Redonda</text>
<text x="266.3" y="159">Borda ABS 0,4mm</text>
<text x="266.3" y="164.4">Sem Borda</text>
<text x="148.4" y="169.3">Projetista:</text>
<text x="173.5" y="169.5">Descrição:</text>
<text x="148.4" y="176.6">Revisor:</text>
<text x="148.4" y="183.2">Data:</text>
<text x="173.4" y="183.3">Código Padrão:</text>
<text x="225.1" y="183.3">Código Interno:</text>
<text x="268" y="183.2">Rev.:</text>
<text x="148.4" y="190.5">Unid. Medida:</text>
<text x="148.4" y="197.2">Folha:</text>
<text x="205.3" y="199.5">ESTE DESENHO NÃO PODE SER REPRODUZIDO SEM AUTORIZAÇÃO</text>
</g>
<g font-size="1.9">
<text x="166" y="45.2">⌀8 ↧ 22</text>
<text x="191.6" y="45.1">⌀15 ↧ 12</text>
<text x="224.7" y="45.2">⌀8 ↧ 11</text>
<text x="270.6" y="64.3">⌀15 ↧ 12</text>
<text x="233.4" y="66.4">⌀8 ↧ 22</text>
<text x="164.9" y="77.2">⌀8 ↧ 22</text>
<text x="233.1" y="104.8">⌀8 ↧ 22</text>
<text x="165.4" y="115.5">⌀8 ↧ 22</text>
<text x="191" y="115.5">⌀15 ↧ 12</text>
<text x="224.7" y="115.4">⌀8 ↧ 11</text>
</g>
<g font-size="1.8">
<text x="119.9" y="186">BRAVO IND. E COMÉRCIO</text>
<text x="122.7" y="188.1">DE MÓVEIS S.A.</text>
<text x="119.9" y="192.4">Rua Giuseppe Urani, 111</text>
<text x="122.2" y="196.7">Uberlândia - MG</text>
<text x="123.3" y="194.6">Polo Moveleiro</text>
<text x="119.9" y="201">FONE: 55 (34) 3292-6900</text>
<text x="123.3" y="198.8">CEP:38402-359</text>
</g>
</svg>
